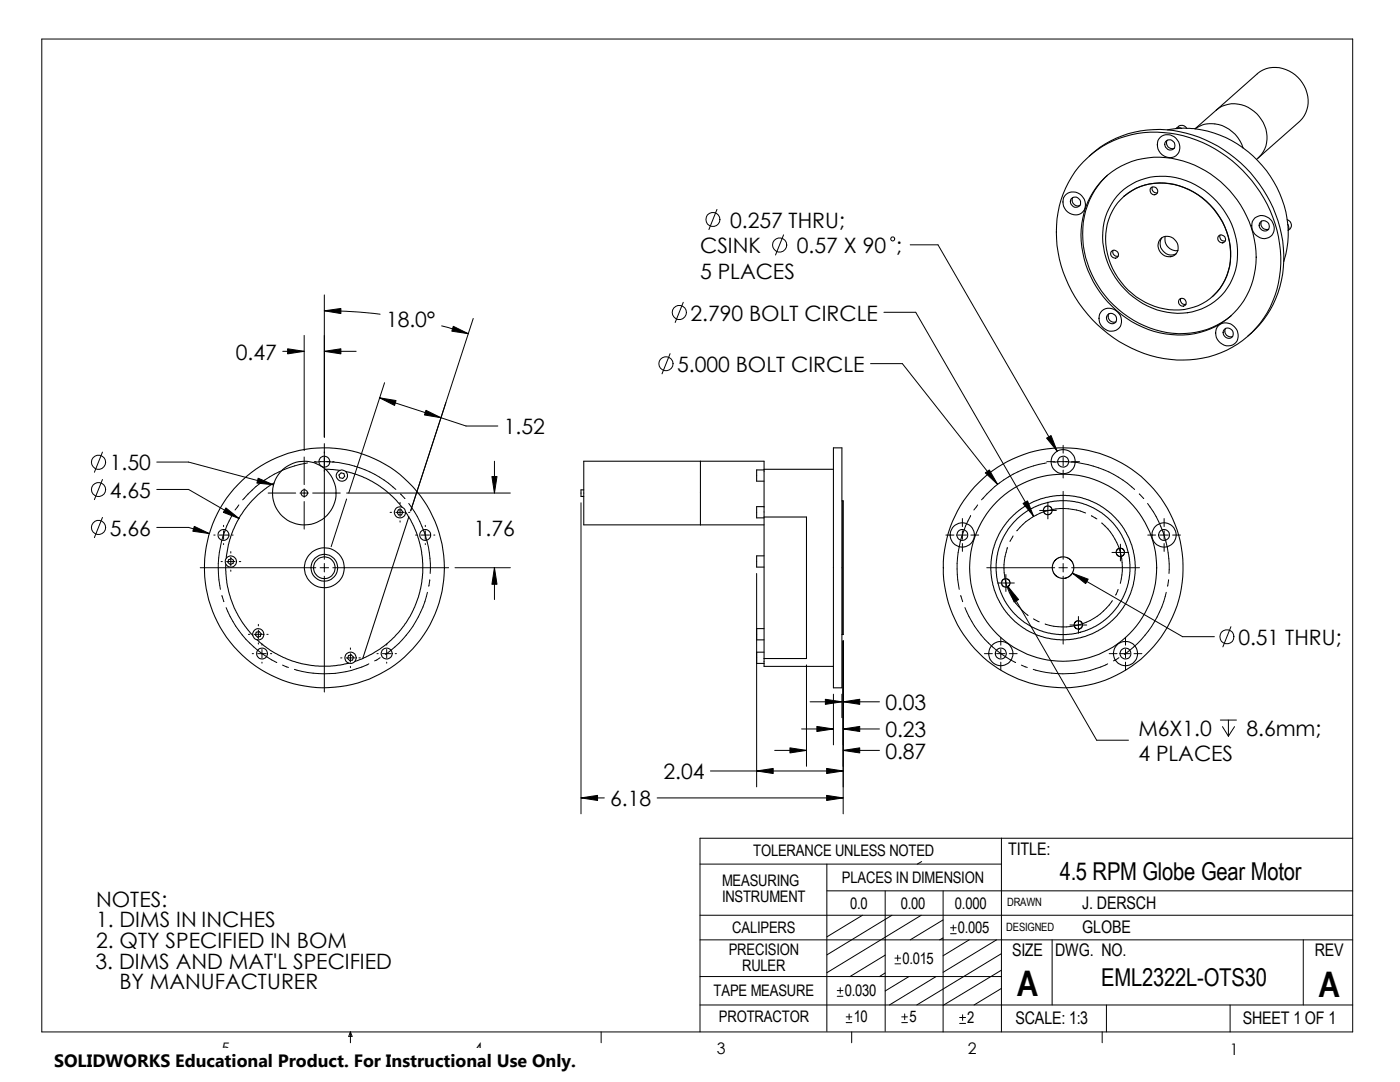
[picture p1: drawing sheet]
<svg xmlns="http://www.w3.org/2000/svg" width="279mm" height="216mm" viewBox="0 0 279 216" stroke-linecap="round" stroke-linejoin="round" font-family="sans-serif">
<g fill="none" stroke="#000" stroke-width=".2">
<path d="M8.3 7.8h261.7v198.1h-261.7zM64.7 58.8v28.4M143.1 41.8l-1.6 4M156.4 46.9l-1.6 4M181.7 48.9h5.5l23.8 41.1M56.4 70.1h4.3M57.4 69.6l3.3 .5-3.3 .5zM60.7 66.9v23M64.7 70.1l3.3-.5v1zM64.7 62l3.3-.4v1zM64.7 62a91.4 91.4 0 0 1 11.2 .7M64.7 70.1h6.4"/>
<path d="M75.7 79.4l3.3 .5-.3 1zM75.7 79.4l17.3 5.6h6.4M76.8 76.4l-7.2 22M88.1 65l5.4 1.6M90.5 65.1l3 1.5-3.3-.5zM94.4 63.5l-12.4 38.4M133.7 70.6l-1.6 4M136.4 60.3l-1.7 4M173.7 72.6h6.4l19 24M176.4 62.3h6.4l23.5 40.7M20.4 95.7l-1.6 4M20.4 90.2l-1.6 4"/>
<path d="M31.3 92.2h6.3l17 4.5M31.3 97.7h6.3l10.1 5.8M51.5 95.4l3.1 1.3-3.3-.3zM53.5 98.4h5.5M59.9 98.4h1.7M60.7 91.2v5.5M60.7 97.5v1.7M61.4 92.4a21.3 21.3 0 0 0-13 7.3M62.4 98.4h5.5M62.8 92.1h.2M63.9 92.1h1.7M63.9 92.1l-1.2 .1"/>
<path d="M64.7 88.5v23.1M65.3 92.1a21.2 21.2 0 0 1 13.7 5.6M66.4 92.1h.3M69.2 99.6l-3.1 9.5M69.2 98.4h32.7M79.9 98.6l.9 .9M85 81.9l3 1.5-3.3-.6zM98.2 95.1h1l-.5 3.3zM98.7 92v6.4M196.6 94.4l.8-.6 1.7 2.8zM208.8 92.4a21.3 21.3 0 0 0-12.9 7.3M208.9 87.4l.9-.5 1.2 3.1z"/>
<path d="M208.9 92.1h1.6M212.2 88.9v1.5M212.2 91.3v1.7M212.2 93.8v1.6M212.2 98v13.6M212.8 92.1a21.2 21.2 0 0 1 13.6 5.6M213 92.1l-2.9 .1M213.9 92.1h1.5M227.4 98.6l.9 .9M20.4 103.3l-1.6 4M31.3 105.2h6.3l4.2 1.3M38.8 105l3 1.5-3.3-.5z"/>
<path d="M40 113.3h23M42.7 106.8h.2M43.8 106.8h1.7M44.1 112.1h.3M44.3 118.8l.4 1.3M44.6 104.8v.3M44.6 105.9v1.7M44.6 108.5v.2M45.1 101.3l2.6 2.2-3.1-1.3zM45.2 112.1h1.7M46.1 110.1v.3M46.1 111.2v1.7"/>
<path d="M46.1 113.7v.3M46.3 102.9a21.7 21.7 0 0 0-2.3 14.7M46.3 106.8h.2M47.7 100.8l-.8 1M47.8 112.1h.2M60.7 100.1v5.5M63.9 113.3h1.7M64.7 112.4v1.7M64.7 115v23.1M66.4 113.3h23.1M77.9 102.2h.2M79 102.2h1.7"/>
<path d="M79.8 100.2v.3M79.8 101.4v1.7M79.8 103.9v.3M81.5 102.2h.3M81.6 100.5a21.3 21.3 0 0 1 4.3 13.9M82.9 106.8h.3M84 106.8h1.7M84.9 104.8v.3M84.9 105.9v1.7M84.9 108.5v.2M85.3 118.2a20.5 20.5 0 0 1-8.4 12.4M85.8 115.7l-.2 1.3"/>
<path d="M86.6 106.8h.2M90.8 113.3h11.1M98.7 113.3l.5 3.3h-1zM98.7 113.3v6.3M116 100.3v62.1M151 114.4v42.6M188.8 106.8h1.6M191.2 106.8h1.7M191.7 118.8l.4 1.3M192.1 103.5v1.6M192.1 105.9v1.7M192.1 108.5v1.5"/>
<path d="M193.7 102.9a21.7 21.7 0 0 0-2.3 14.7M193.8 106.8h1.5M195.1 100.8l-.7 1M196.9 113.3h13.6M199.1 116.3h3.3M200.7 114.6v3.4M201 109.2a11.9 11.9 0 0 0 4.2 13.6M201.2 117.1l2.1 2.5-.9 .5zM201.2 117.1l17.7 30.6h6.3M202.2 106.9l-.7 1.1M204.2 100.5l.9-.6 1.2 3.1zM207.5 101.9h3.3"/>
<path d="M209.1 100.2v3.3M211.3 113.3h1.7M212.2 112.4v1.7M212.2 115v13.5M213.9 113.3h13.5M214 114.4l3.2 1.2-.5 .9zM214 114.4l22 12.6h6.4M216.7 102.4a11.9 11.9 0 0 0-13.8 3.5M217.8 102.9l1.1 .6M219.9 104.4a11.7 11.7 0 0 1 3.7 12M221.9 110.2h3.4M222 119.8a11.7 11.7 0 0 1-13.4 4.7"/>
<path d="M223.1 117.6l-.5 1.1M223.6 108.6v3.3M229 100.5a21.3 21.3 0 0 1 4.3 13.9M229.1 106.8h1.5M231.5 106.8h1.7M232.3 103.5v1.6M232.3 105.9v1.7M232.3 108.5v1.5M232.7 118.2a20.5 20.5 0 0 1-8.3 12.4M233.2 115.7l-.2 1.3M234 106.8h1.6M45.1 121.2a20.8 20.8 0 0 0 10.1 11"/>
<path d="M49.6 126.6h.3M50.3 130.4h.3M50.7 126.6h1.7M51.4 130.4h1.7M51.6 124.6v.3M51.6 125.7v1.7M51.6 128.3v.2M52.3 128.5v.2M52.3 129.6v1.7M52.3 132.1v.2M53.3 126.6h.2M54 130.4h.2"/>
<path d="M56.4 132.7l1.2 .5M68 131.3h.2M69.1 131.3h1.7M69.9 129.3v.3M69.9 130.4v1.7M69.9 133v.2M71.6 131.3h.3M73.6 132.5a20.4 20.4 0 0 1-14.8 1.1M75.2 130.4h.3M75.9 131.2l-1.1 .7M76.3 130.4h1.7M77.2 128.5v.2"/>
<path d="M77.2 129.6v1.7M77.2 132.1v.2M78.9 130.4h.2M161 132.7v20.2M164.7 139.5l3.3 .5-3.3 .5zM166.3 138.5v10.1M168 138.5v4.7M168.3 127.9v34.5M192.6 121.2a20.8 20.8 0 0 0 10.1 11M196.5 130.4h1.5M198.9 130.4h1.7M199.7 127.2v1.5"/>
<path d="M199.7 129.6v1.7M199.7 132.1v1.6M201.4 130.4h1.6M203.8 132.7l1.2 .5M206.2 123.5l1.2 .6M213.5 124.7h3.4M215.2 123v3.4M221.1 132.5a20.4 20.4 0 0 1-14.9 1.1M221.4 130.4h1.5M223.3 131.2l-1.1 .7M223.8 130.4h1.7M224.6 127.2v1.5"/>
<path d="M224.6 129.6v1.7M224.6 132.1v1.6M226.3 130.4h1.6M245.7 125.1l-1.6 4M116 159.2l3.3-.5v1zM116 159.2h4.6M131.1 159.2h37.2M141.8 153.8h26.5M151 153.8l3.3-.5v1zM154.6 149.7h6.4M157.6 149.2l3.4 .5-3.4 .5zM160 145.5h6.3"/>
<path d="M161.7 140h6.3M163 144.9l3.3 .6-3.3 .5zM165 158.7l3.3 .5-3.3 .5zM165 153.3l3.3 .5-3.3 .5zM168.3 149.7l3.3-.5v1zM168.3 145.5l3.3-.6v1.1zM168.3 140l3.3-.5v1zM168.3 149.7h7.2M168.3 145.5h7.2M168.3 140h7.2M243.5 143.7h3.3M244 145l1.2 1.9"/>
<path d="M245.2 143.7v3.2M246.4 145l-1.2 1.9M139.7 172.4h60.2M165 177.8h105M165 172.4v33.4M176.7 177.8v28M183.9 171.9l-.9 .5M188.2 177.8v28.1M199.9 167.3v38.6M270 167.3h-130.3v38.6M139.7 187.5h130.3M139.7 194.9h60.2"/>
<path d="M139.7 182.6h130.3M167.1 198.8h1.1M167.1 197.7h1.1M167.7 197.1v1.1M172.1 182.6l-7.1 4.3M176.7 190.6l-7.1 4.3M176.7 194.1l-1.2 .8M178 182.6l-13 7.9M178.6 192.3h1.1M178.6 191.2h1.1M179.2 190.6v1.1M181.4 194.9l-4.7 2.8"/>
<path d="M183.9 182.6l-18.9 11.5M186.8 194.9l-9.3 5.6M188.2 183.6l-6.5 3.9M188.2 187.2l-.7 .3M189.7 186.3h1.1M189.7 185.1h1.1M190.2 184.6v1.1M193.4 187.5l-5.2 3.2M198.9 187.5l-10.7 6.5M199.9 190.3l-16.9 10.2M199.9 193.6l-11.7 7M199.9 197.2l-5.5 3.3"/>
<path d="M210 187.5v13M260.1 187.5v13M69.9 205.9v2.2M69.9 205.9l.4 .9h-.7zM120 205.9v2.2M139.7 200.5h130.3M168.9 204h1.1M168.9 202.9h1.1M169.5 202.3v1.2M170 205.9v2.2M180 204h1.1M180 202.9h1.1"/>
<path d="M180.6 202.3v1.2M191.5 204.2h1.2M191.5 203h1.2M192.1 202.5v1.1M220 205.9v2.2M220.8 200.5v5.4M245.5 200.5v5.4"/>
<circle cx="142.3" cy="43.8" r="1.4"/>
<circle cx="155.6" cy="48.9" r="1.41"/>
<circle cx="178.2" cy="47.7" r=".4"/>
<circle cx="132.9" cy="72.6" r="1.4"/>
<circle cx="135.6" cy="62.4" r="1.41"/>
<circle cx="19.7" cy="92.2" r="1.41"/>
<circle cx="19.7" cy="97.7" r="1.4"/>
<circle cx="19.7" cy="105.2" r="1.41"/>
<circle cx="244.9" cy="127.1" r="1.4"/>
</g>
<g fill="none" stroke="#000" stroke-width=".21">
<path d="M212.7 38.8a2.42 2.42 0 0 1 3.3 .4 2.42 2.42 0 0 1-.1 3.3 2.45 2.45 0 0 1-3.2-.5 2.45 2.45 0 0 1 0-3.2zM213.8 39.7a1.08 1.08 0 0 1 1.5 0 1.08 1.08 0 0 1 0 1.5 1.12 1.12 0 0 1-1.3-.2 1.12 1.12 0 0 1-.2-1.3zM214.1 39.4a1.11 1.11 0 0 0 .2 1.3 1.11 1.11 0 0 0 1.2 .3M216.2 32.3a20.4 20.4 0 0 1 21.2-4.8 26.3 26.3 0 0 1 18.1 26.4 19.3 19.3 0 0 1-21.9 17.8 26.1 26.1 0 0 1-22.7-26.7 19.8 19.8 0 0 1 5.3-12.7zM217.4 31.2a20.8 20.8 0 0 1 22-3.8 26.4 26.4 0 0 1 16.8 24.7 19.7 19.7 0 0 1-7.2 15M220.3 35.7a16.4 16.4 0 0 1 19.2-2.2 20.3 20.3 0 0 1 11 20.1 15.2 15.2 0 0 1-19 12.8 20.4 20.4 0 0 1-15.6-21.8 15.3 15.3 0 0 1 4.4-8.9zM221 35a16.7 16.7 0 0 0-3.6 18.7 20.5 20.5 0 0 0 17.9 12.9 15.3 15.3 0 0 0 10.4-3.7M223.6 38.4a12.8 12.8 0 0 1 15.9-1 15.1 15.1 0 0 1 6.8 17.4 11.8 11.8 0 0 1-14.4 7.3 15.6 15.6 0 0 1-11.6-17.8 12.6 12.6 0 0 1 3.3-5.9zM223.7 39.8a11.8 11.8 0 0 1 14.5-1.5 14.1 14.1 0 0 1 6.9 15.8 10.9 10.9 0 0 1-13.7 7.3 14.5 14.5 0 0 1-10.4-16.7 11 11 0 0 1 2.7-4.9zM224.3 39.2a11.8 11.8 0 0 1 13.9-.9 14.2 14.2 0 0 1 6.7 16.7 10 10 0 0 1-3 4.2M229.7 37.4a.8 .8 0 0 1 1.3 .4 .8 .8 0 0 1-.8 1.1 .9 .9 0 0 1-.5-1.5zM230 37.3a.91 .91 0 0 0 1 1.2"/>
<path d="M231.6 27.4a2.42 2.42 0 0 1 3.3 .4 2.42 2.42 0 0 1-.2 3.3 2.45 2.45 0 0 1-3.1-.6 2.45 2.45 0 0 1 0-3.1zM232.6 28.2a1.08 1.08 0 0 1 1.5 0 1.08 1.08 0 0 1 0 1.6 1.12 1.12 0 0 1-1.3-.2 1.12 1.12 0 0 1-.2-1.4zM233 28a1.1 1.1 0 0 0 .1 1.3 1.1 1.1 0 0 0 1.3 .2M234.7 25.7l-1.7 .2M235.8 25.6l-1.1 .1M235.8 25.6l2.7 .1M235.8 25.6l-.7-.1-.4 .2M236.8 25.6a1.2 1.2 0 0 0-2.1 .1M238.5 25.7a20.6 20.6 0 0 1 9.6 3.8M238.5 25.7a6.2 6.2 0 0 1 8.9 2.4l.7 1.4M242.7 22a5.9 5.9 0 0 1 8.1 .7 6.1 6.1 0 0 1 .3 8.8M242.7 22l8.2-7.3a6.1 6.1 0 0 1 9 1.9 5.9 5.9 0 0 1-.6 7.7l-8.2 7.2"/>
<path d="M242.7 22l-4.2 3.7M248.1 29.5a21.8 21.8 0 0 1 8.9 15.3M251.1 31.5l-.3 .3M221.7 50.2a.81 .81 0 0 1 1.3 .1 .81 .81 0 0 1-.4 1.2l-.5-.1a.85 .85 0 0 1-.4-1.2zM222.1 50v.2a.9 .9 0 0 0 1 .9M231.6 47.7a2.15 2.15 0 0 1 3 .3 2.15 2.15 0 0 1-.2 3 2.2 2.2 0 0 1-2.7-.6 2.2 2.2 0 0 1-.1-2.7zM231.9 47.4a2.24 2.24 0 0 0 .2 2.7 2.24 2.24 0 0 0 2.6 .5M232.5 47.2a2.31 2.31 0 0 0 2.6 2.8M235.4 59.7a.8 .8 0 0 1 1.2 .3 .8 .8 0 0 1-.4 1.1 .85 .85 0 0 1-.9-.4 .85 .85 0 0 1 .1-1zM235.7 59.6a.84 .84 0 0 0 .1 .9 .84 .84 0 0 0 .9 .2M243.2 47a.82 .82 0 0 1 1.3 .3 .82 .82 0 0 1-.5 1.2 .88 .88 0 0 1-.9-.5 .88 .88 0 0 1 .1-1zM243.5 46.9v.5a.85 .85 0 0 0 1 .7"/>
<path d="M250.4 43.5a2.43 2.43 0 0 1 3.3 .4 2.43 2.43 0 0 1-.2 3.3 2.45 2.45 0 0 1-3.1-.5 2.45 2.45 0 0 1 0-3.2zM251.5 44.4a1.04 1.04 0 0 1 1.7 .1 1.04 1.04 0 0 1-.7 1.6 1.14 1.14 0 0 1-1-1.7zM251.8 44.1a1.13 1.13 0 0 0 .1 1.3 1.13 1.13 0 0 0 1.3 .3M256.9 43.8a1.16 1.16 0 0 1 .8 1 1.16 1.16 0 0 1-.6 1.2M257 44.8l.1 1.1M257 44.8a1.06 1.06 0 0 1 .1 1.1M257.1 45.9a19 19 0 0 1-.9 6.3M219.9 62a2.46 2.46 0 0 1 3.2 .3 2.46 2.46 0 0 1 .3 3.1 2.43 2.43 0 0 1-3.3-.1 2.43 2.43 0 0 1-.2-3.3zM221 62.9a1.04 1.04 0 0 1 1.7 .1 1.04 1.04 0 0 1-.7 1.6 1.14 1.14 0 0 1-1-1.7zM221.3 62.6a1.13 1.13 0 0 0 .1 1.3 1.13 1.13 0 0 0 1.3 .3M243.2 64.9a2.46 2.46 0 0 1 3.2 .3 2.46 2.46 0 0 1 .2 3.2 2.43 2.43 0 0 1-3.3-.2 2.43 2.43 0 0 1-.1-3.3zM244.3 65.8a1.04 1.04 0 0 1 1.7 .2 1.04 1.04 0 0 1-.7 1.5 1.14 1.14 0 0 1-1-1.7z"/>
<path d="M244.6 65.5a1.13 1.13 0 0 0 .1 1.3 1.13 1.13 0 0 0 1.3 .3M54.7 96.4l-1.4 .9-1.7 1.3-2.2 2.3-1.4 2-.9 1.7-1 2.4-.5 1.6-.4 2.8M64.9 93.6l2.9 .3M67.6 94.8l.5-.4 .5 .1 .2 .5-.4 .5-.6-.2zM69 94.1l3.4 1.1 3 1.6 2.3 1.7 2.5 2.7M116.5 97.7h-.5v1.4h.5M139.8 92v12.7M152.5 93.6v.2M152.5 93.8v39.2h13.8M152.5 93.6v-1.6h-36v12.7h36M152.5 93.6h13.8M152.5 93.8h-1.5v2.2h1.5"/>
<path d="M166.3 89.4h1.7v47.8h-1.7zM168 99.9h.3v26.7h-.3M168.2 99.9v26.7M45.1 112.6l.2 3.6 .5 2.3 .6 1.9 .8 1.7 1.1 1.9 2.2 2.8M45.6 111.7l.5-.2 .5 .3-.1 .6-.5 .2-.5-.3zM79.5 101.7h.6l.3 .5-.3 .5h-.6l-.3-.4zM80.9 102.2l.7 1-9.2 28.2M81.6 103.1l.9 1.8 .9 2 .6 2.4 .3 1.9v4.1l-.8 3.8-1.6 3.8-.9 1.4-1.5 1.9-1.5 1.6-1.5 1.2-2.4 1.6-1.7 .8M152.5 101.1h-1.5v2.2h1.5M152.5 110.9h-1.5v2.3h1.5M152.5 103.2h8.5v28.2h-8.5M201 117.1h-.6l-.5-.4v-.7l.5-.5h.7l.4 .5v.7l-.5 .4"/>
<path d="M212.7 115.3l-.9 .1-.9-.3-.6-.8-.3-.7 .1-.9 .3-.8 .7-.5 .7-.3 .9 .1 .8 .3 .5 .7 .3 .7-.1 .9-.2 .7-.6 .6-.7 .3M223.8 111l-.7-.1-.3-.5 .1-.7 .5-.3 .7 .1 .3 .5-.1 .7-.5 .3M51.1 126.2l.6-.2 .4 .4-.2 .6-.5 .1-.4-.4zM51.3 127.7l1.4 1.2 2.3 1.5 2.6 1.2 2.5 .8 2.9 .5h2.9l3.7-.6M69.6 130.8l.5-.1 .4 .4-.1 .6-.6 .1-.4-.4zM72.4 131.4l-1.6 .6M152.5 130.1h-1.5v2.3h1.5M152.5 125.4h-1.5v2.3h1.5M215.4 125.5l-.7-.1-.3-.5 .1-.7 .5-.3 .7 .1 .3 .5-.1 .7-.5 .3M215.6 126.2l-1.8 .3-2.9 .1-2.6-.5-2.1-.9-1.9-1.1-2.2-2-1.6-2.2-1-2.3-.6-2.7-.1-2.4 .5-3.1 .9-2.1 1.1-1.8 2-2.2 2.2-1.7 2.3-1 2.7-.6 2.4-.1 3.1 .6 2.1 .8 1.9 1.1 2.2 2 1.6 2.2 1 2.3 .6 2.7 .1 2.4-.5 3.1-.9 2.2-1.4 2.2-1.3 1.4-.9 .8-2 1.4-2.9 1.1M215.9 127.2l-1.8 .4-1.4 .1-2.8-.2-2.8-.7-2.2-1.1-2.3-1.6-2.2-2.5-1.4-2.5-.8-2.3-.5-3 .2-2.8 .7-2.8 1.1-2.2 1.6-2.3 2.5-2.2 2.5-1.4 2.4-.8 2.9-.5 2.8 .2 2.8 .7 2.2 1.1 2.3 1.6 2.2 2.5 1.4 2.5 .8 2.4 .5 2.9-.2 2.8-.7 2.8-1.1 2.2-1.6 2.3-2.5 2.3-2.5 1.3-2.1 .8"/>
<circle cx="60.7" cy="98.4" r="6.3"/>
<circle cx="60.7" cy="98.4" r=".66"/>
<circle cx="64.7" cy="92.1" r="1.09"/>
<circle cx="68.2" cy="94.9" r="1.11"/>
<circle cx="212.2" cy="92.1" r="1.09"/>
<circle cx="212.2" cy="92.1" r="2.42"/>
<circle cx="44.6" cy="106.7" r="1.09"/>
<circle cx="46.1" cy="112.1" r="1.13"/>
<circle cx="64.7" cy="113.3" r="4"/>
<circle cx="64.7" cy="113.3" r="2.67"/>
<circle cx="64.7" cy="113.3" r="2.17"/>
<circle cx="64.7" cy="113.3" r="23.9"/>
<circle cx="79.8" cy="102.2" r="1.13"/>
<circle cx="84.9" cy="106.7" r="1.09"/>
<circle cx="192" cy="106.8" r="2.42"/>
<circle cx="192.1" cy="106.7" r="1.09"/>
<circle cx="209.1" cy="101.8" r=".89"/>
<circle cx="212.2" cy="113.3" r="18.7"/>
<circle cx="212.2" cy="113.3" r="23.9"/>
<circle cx="232.3" cy="106.7" r="1.09"/>
<circle cx="232.3" cy="106.7" r="2.41"/>
<circle cx="51.5" cy="126.6" r="1.13"/>
<circle cx="52.3" cy="130.4" r="1.1"/>
<circle cx="70" cy="131.3" r="1.11"/>
<circle cx="77.2" cy="130.4" r="1.1"/>
<circle cx="199.7" cy="130.4" r="2.41"/>
<circle cx="199.7" cy="130.4" r="1.1"/>
<circle cx="224.6" cy="130.4" r="1.1"/>
<circle cx="224.6" cy="130.4" r="2.42"/>
</g>
<g fill="#000">
<path d="M57.4 69.6l3.3 .5-3.3 .5zM64.7 70.1l3.3-.5v1zM64.7 62l3.3-.4v1zM75.7 79.4l3.3 .5-.3 1zM90.5 65.1l3 1.5-3.3-.5zM51.5 95.4l3.1 1.3-3.3-.3zM85 81.9l3 1.5-3.3-.6zM98.2 95.1h1l-.5 3.3zM196.6 94.4l.8-.6 1.7 2.8zM208.9 87.4l.9-.5 1.2 3.1zM38.8 105l3 1.5-3.3-.5zM45.1 101.3l2.6 2.2-3.1-1.3z"/>
<path d="M98.7 113.3l.5 3.3h-1zM201.2 117.1l2.1 2.5-.9 .5zM204.2 100.5l.9-.6 1.2 3.1zM214 114.4l3.2 1.2-.5 .9zM116 159.2l3.3-.5v1zM151 153.8l3.3-.5v1zM157.6 149.2l3.4 .5-3.4 .5zM163 144.9l3.3 .6-3.3 .5zM164.7 139.5l3.3 .5-3.3 .5zM168.3 149.7l3.3-.5v1zM168.3 145.5l3.3-.6v1.1zM165 158.7l3.3 .5-3.3 .5z"/>
<path d="M165 153.3l3.3 .5-3.3 .5zM168.3 140l3.3-.5v1z"/>
</g>
<path d="M10.8 209.2h104.1v6.7h-104.1z" fill="#fff"/>
<g font-size="7">
<text x="203" y="198.8">A</text>
<text x="263.2" y="198.9">A</text>
</g>
<g font-size="4.9">
<text x="211.5" y="175.6">4.5 RPM Globe Gear Motor</text>
<text x="219.8" y="196.7">EML2322L-OTS30</text>
</g>
<g font-size="4.2">
<text x="145.7" y="45.4">0.257 THRU;</text>
<text x="139.7" y="50.5">CSINK</text>
<text x="159" y="50.5">0.57 X 90 ;</text>
<text x="139.7" y="55.6">5 PLACES</text>
<text x="77" y="65.3">18.0°</text>
<text x="137.8" y="64">2.790 BOLT CIRCLE</text>
<text x="47.1" y="71.8">0.47</text>
<text x="135.2" y="74.2">5.000 BOLT CIRCLE</text>
<text x="100.5" y="86.7">1.52</text>
<text x="21.9" y="93.9">1.50</text>
<text x="21.9" y="99.3">4.65</text>
<text x="21.9" y="106.9">5.66</text>
<text x="94.6" y="106.9">1.76</text>
<text x="247.1" y="128.7">0.51 THRU;</text>
<text x="176.7" y="141.7">0.03</text>
<text x="176.7" y="147.2">0.23</text>
<text x="227.2" y="146.8">M6X1.0</text>
<text x="248.8" y="146.8">8.6mm;</text>
<text x="132.4" y="155.5">2.04</text>
<text x="176.7" y="151.4">0.87</text>
<text x="227.2" y="151.9">4 PLACES</text>
<text x="121.8" y="160.9">6.18</text>
<text x="19.2" y="185">1. DIMS IN INCHES</text>
<text x="19.2" y="180.9">NOTES:</text>
<text x="19.2" y="189.2">2. QTY SPECIFIED IN BOM</text>
<text x="19.1" y="193.3">3. DIMS AND MAT'L SPECIFIED</text>
<text x="23.8" y="197.4">BY MANUFACTURER</text>
</g>
<text font-size="3.6" x="10.8" y="213">SOLIDWORKS Educational Product. For Instructional Use Only.</text>
<g font-size="3.5">
<text x="201.2" y="170.7">TITLE:</text>
<text x="216" y="181.4">J. DERSCH</text>
<text x="202" y="190.7">SIZE</text>
<text x="210.6" y="190.7">DWG. NO.</text>
<text x="216" y="186.1">GLOBE</text>
<text x="262.4" y="190.8">REV</text>
<text x="202.6" y="204.3">SCALE: 1:3</text>
<text x="248" y="204.3">SHEET 1 OF 1</text>
</g>
<g font-size="3.2">
<text x="150.3" y="170.8">TOLERANCE UNLESS NOTED</text>
<text x="144.1" y="179.9">INSTRUMENT</text>
<text x="144.1" y="176.7">MEASURING</text>
<text x="168" y="176.2">PLACES IN DIMENSION</text>
<text x="169.7" y="181.4">0.0</text>
<text x="179.7" y="181.4">0.00</text>
<text x="190.6" y="181.4">0.000</text>
<text x="145.5" y="190.6">PRECISION</text>
<text x="146.1" y="186.2">CALIPERS</text>
<text x="191.2" y="186.3">0.005</text>
<text x="148.1" y="193.8">RULER</text>
<text x="180.1" y="192.3">0.015</text>
<text x="142.4" y="198.8">TAPE MEASURE</text>
<text x="168.6" y="198.8">0.030</text>
<text x="143.5" y="204">PROTRACTOR</text>
<text x="170.4" y="204">10</text>
<text x="181.5" y="204">5</text>
<text x="193" y="204.2">2</text>
<text x="44.2" y="210.4">5</text>
<text x="94.6" y="210.3">4</text>
<text x="143" y="210.4">3</text>
<text x="193.2" y="210.4">2</text>
<text x="245.4" y="210.6">1</text>
</g>
<g font-size="2.3">
<text x="200.8" y="185.7">DESIGNED</text>
<text x="201" y="180.8">DRAWN</text>
</g>
</svg>
